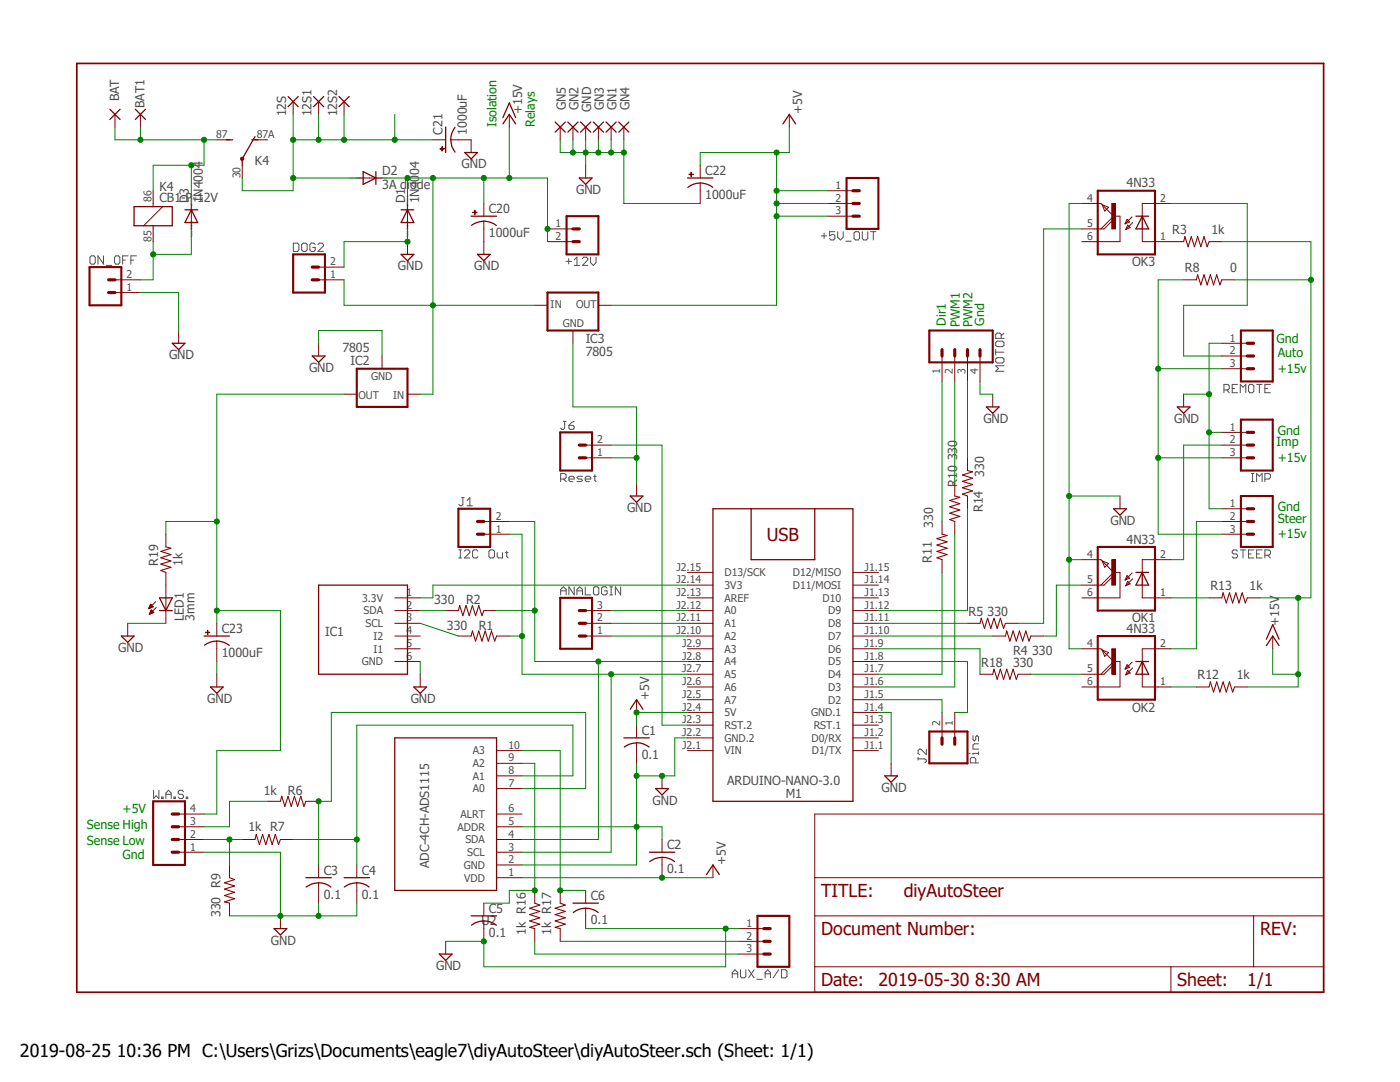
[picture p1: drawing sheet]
<svg xmlns="http://www.w3.org/2000/svg" width="279mm" height="216mm" viewBox="0 0 279 216" stroke-linecap="round" stroke-linejoin="round" font-family="sans-serif">
<path d="M14.8 12.3l249.7 186.2M264.5 12.3l-249.7 186.2" fill="none" stroke="#fff" stroke-width=".2"/>
<g fill="none" stroke="#505050" stroke-width=".2">
<path d="M18.2 51.1h.6l.2 .3v1l-.2 .3h-.6l-.3-.3v-1zM20.7 51.1v1.6l-1.1-1.6v1.6M21.2 53h1.1M23.1 51.1h.6l.2 .3v1l-.2 .3h-.6l-.2-.3v-1zM24.5 51.9h.5M25.6 51.1h-1.1v1.6M26.1 51.9h.6M27.2 51.1h-1.1v1.6M58.5 48.5h.9l.2 .3v1.1l-.2 .3h-.9zM60.2 48.8l.3-.3h.5l.3 .3v1.1l-.3 .3h-.5l-.3-.3zM62.9 48.8l-.2-.3h-.6l-.3 .3v1.1l.3 .3h.6l.2-.3v-.5h-.5M63.5 48.8l.3-.3h.5l.3 .3v.3l-1.1 1.1h1.1"/>
<path d="M112.9 52.2h1.1M113.5 51.6v1.1M114.6 53h1.1M114.6 51.9l.5-.6v1.7M116.2 51.6l.3-.3h.6l.2 .3v.3l-1.1 1.1h1.1M117.9 51.3v1.1l.5 .6 .6-.6v-1.1M163.9 47.1h1.1M164.5 46.5v1.1M166.6 46.2h-1v.9l.5-.3h.3l.2 .3v.5l-.2 .3h-.6l-.2-.3M167.2 46.2v1.1l.5 .6 .6-.6v-1.1M168.8 48.1h1.1M170.4 46.5l.3-.3h.6l.2 .3v1.1l-.2 .3h-.6l-.3-.3z"/>
<path d="M172.1 46.2v1.4l.3 .3h.5l.3-.3v-1.4M173.7 46.2h1.1M174.3 46.2v1.7M198.7 69.7v1.1M198.7 71.6l.3-.2h1.1l.3 .2v.6l-.3 .2h-1.1l-.3-.2zM198.7 70.3h1.7M199 68.1h1.1l.3 .3v.5l-.3 .3h-1.1l-.3-.3v-.5zM199.8 67.5v-.8l-.3-.2h-.5l-.3 .2v.8h1.7M200.4 73h-1.7l.6 .5-.6 .6h1.7M200.4 66.5l-.6 .5M244.3 77.8h.8l.2-.3v-.5l-.2-.3h-.8v1.7M244.8 77.8l.5 .6"/>
<path d="M245.9 77.5h.5M247 76.7h-1.1v1.7h1.1M247.5 78.4v-1.7l.6 .6 .5-.6v1.7M249.4 76.7h.6l.2 .3v1.1l-.2 .3h-.6l-.2-.3v-1.1zM250.8 76.7h1.1M251.3 76.7v1.7M252.4 77.5h.6M253.5 76.7h-1.1v1.7h1.1M92.1 99.3h.6M92.4 99.3v1.4l-.3 .2h-.2l-.3-.2M93.2 99.9l.6-.6v1.6M111.9 95.6h.8l.3-.3v-.6l-.3-.2h-.8v1.6"/>
<path d="M112.4 95.6l.6 .5M112.4 84.1h.6M112.7 84.1v1.3l-.3 .3h-.3l-.2-.3M113.5 95.6h1.1v-.3l-.3-.3h-.5l-.3 .3v.5l.3 .3h.5M113.5 84.9h.8l.3 .3v.2l-.3 .3h-.5l-.3-.3zM114.6 84.1l-.6 .2-.5 .6M116.2 95h-.8l-.3 .3 .3 .3h.6l.2 .2-.2 .3h-.9M116.8 95.6h1.1v-.3l-.3-.3h-.5l-.3 .3v.5l.3 .3h.5M118.4 95h.6M118.7 94.7v1.1l.3 .3M249.7 94.5h.6M249.7 96.1h.6"/>
<path d="M250 94.5v1.6M250.8 96.1v-1.6l.5 .5 .6-.5v1.6M252.4 95.6h.8l.3-.3v-.6l-.3-.2h-.8v1.6M91.6 111.3h.5M91.6 109.7h.5M91.9 109.7v1.6M92.7 110l.2-.3h.6l.3 .3v.3l-1.1 1h1.1M93.2 100.9h1.1M95.4 110l-.3-.3h-.5l-.3 .3v1.1l.3 .2h.5l.3-.2M97.6 110l.2-.3h.6l.3 .3v1.1l-.3 .2h-.6l-.2-.2zM99.2 110.3v.8l.3 .2h.8v-1M100.8 110.3h.6"/>
<path d="M101.1 110v1.1l.3 .2M111.9 118.7v-1.1l.5-.5 .6 .5v1.1M111.9 117.9h1.1M114.6 117.1v1.6l-1.1-1.6v1.6M115.1 117.9h1.1M115.1 118.7v-1.1l.6-.5 .5 .5v1.1M116.8 117.1v1.6h1.1M118.4 117.3l.3-.2h.6l.2 .2v1.1l-.2 .3h-.6l-.3-.3zM121.2 117.3l-.3-.2h-.5l-.3 .2v1.1l.3 .3h.5l.3-.3v-.5h-.6M121.7 118.7h.6M121.7 117.1h.6M122 117.1v1.6"/>
<path d="M123.9 117.1v1.6l-1.1-1.6v1.6M247 110l-.3-.3h-.5l-.3 .3v.3l.3 .2h.5l.3 .3v.3l-.3 .2h-.5l-.3-.2M247.5 109.7h1.1M248.1 109.7v1.6M249.2 110.5h.5M250.2 109.7h-1v1.6h1M250.8 110.5h.5M251.9 109.7h-1.1v1.6h1.1M252.4 110.8h.8l.3-.3v-.5l-.3-.3h-.8v1.6M253 110.8l.5 .5M30.6 157.7v1.6l.6-.5 .5 .5v-1.6M32.3 159h.3v.3h-.3z"/>
<path d="M33.1 159.3v-1.1l.5-.5 .6 .5v1.1M33.1 158.5h1.1M34.7 159h.3v.3h-.3zM36.6 158l-.2-.3h-.6l-.2 .3v.2l.2 .3h.6l.2 .3v.2l-.2 .3h-.6l-.2-.3M37.2 159h.3v.3h-.3zM183.2 151.4h1.4l.3 .3v.2l-.3 .3M183.2 151.1v.6M184.9 149.5v1.1l-1.1-1.1h-.3l-.3 .3v.5l.3 .3M193.4 150.3h.2M194.2 146.8v.8l.2 .3 .3-.3v-.6l.3-.2 .3 .2v.9M194.7 152.2v-.8l-.3-.3h-.5l-.3 .3v.8h1.7M195.3 148.4h-.9l-.2 .3v.8h1.1"/>
<path d="M195.3 150.3h-1.1v.3M195.3 150v.6M146.1 195.1v-1l.6-.6 .5 .6v1M146.1 194.3h1.1M147.8 193.5v1.4l.2 .2h.6l.2-.2v-1.4M149.4 193.5l1.1 1.6M150.5 193.5l-1.1 1.6M151 195.4h1.1M152.7 194.3h1.1M152.7 195.1v-1l.5-.6 .6 .6v1M155.4 193.5l-1.1 1.6M156 193.5h.8l.3 .3v1.1l-.3 .2h-.8z"/>
</g>
<path d="M15.3 12.7h248.9v185.3h-248.9z" fill="none" stroke="#800000" stroke-width=".34"/>
<g fill="none" stroke="#800000" stroke-width=".2">
<path d="M22.9 22.8v2.6M30.6 38.1v3.1M58.5 20.3v2.5M101.6 22.8v2.6M114.3 25.4v2.5M116.9 25.4v2.5M116.9 33v2.5M157.5 22.8v2.6M30.6 45v3.2M32.5 41.2l-3.8 3.8M81.3 48.2v2.6M96.6 48.2v2.6"/>
<path d="M35.6 66v2.5M198.1 78.7v2.5M236.2 78.7v2.5M190.5 96.4v2.6M193.1 91.4v2.5M193.1 99v2.5M223.5 99v2.5M78.8 119.3h5.1M96.6 106.6h5M96.6 104.1h5M137.2 119.3h5.1M137.2 116.8h5.1"/>
<path d="M137.2 114.2h5.1M170.2 119.3h5.1M170.2 116.8h5.1M170.2 114.2h5.1M188 104.1v2.5M188 111.7v2.5M190.5 104.1v2.5M43.3 134.5v2.6M78.8 132h5.1M78.8 129.5h5.1M78.8 126.9h5.1M78.8 124.4h5.1"/>
<path d="M78.8 121.8h5.1M83.9 134.5v2.6M137.2 132h5.1M137.2 129.5h5.1M137.2 126.9h5.1M137.2 124.4h5.1M137.2 121.8h5.1M137.2 139.6h5.1M137.2 137.1h5.1M137.2 134.5h5.1M170.2 132h5.1M170.2 129.5h5.1"/>
<path d="M170.2 126.9h5.1M170.2 124.4h5.1M170.2 121.8h5.1M170.2 139.6h5.1M170.2 137.1h5.1M170.2 134.5h5.1M193.1 124.4h2.5M195.6 134.5h2.5M198.1 126.9h2.6M200.7 124.4h2.5M203.2 134.5h2.5M205.7 126.9h2.6"/>
<path d="M254 126.9v2.6M53.4 159.9h2.6M61 159.9h2.6M99.1 157.4h5.1M99.1 154.8h5.1M99.1 152.3h5.1M99.1 149.8h5.1M132.1 154.8v2.6M137.2 149.8h5.1M137.2 147.2h5.1M137.2 144.7h5.1M137.2 142.2h5.1"/>
<path d="M170.2 149.8h5.1M170.2 147.2h5.1M170.2 144.7h5.1M170.2 142.2h5.1M177.8 152.3v2.5M35.6 162.4h5.1M35.6 170.1h5.1M35.6 167.5h5.1M35.6 165h5.1M45.8 172.6v2.5M48.3 167.5h2.6M56 167.5h2.5"/>
<path d="M99.1 162.4h5.1M99.1 175.1h5.1M99.1 172.6h5.1M99.1 170.1h5.1M99.1 167.5h5.1M99.1 165h5.1M106.7 177.7v2.5M111.8 177.7v2.5M162.6 162.4h101.6v35.6h-101.6zM162.6 175.1h101.6M45.8 180.2v2.6M56 182.8v2.5"/>
<path d="M88.9 187.8v2.6M106.7 185.3v2.5M111.8 185.3v2.5M162.6 182.8h101.6M162.6 192.9h101.6M233.7 192.9v5.1M250.2 182.8v10.1"/>
</g>
<g fill="none" stroke="#800000" stroke-width=".25">
<path d="M57.5 19.3l2 2M59.5 19.3l-2 2M21.9 21.8l2.1 2M24 21.8l-2.1 2M45.2 27.9h1.2M50.2 27.9h1.3M50.9 27.3l-2.6 4.4v1.3M100.4 24.7l1.2-1.9 1.3 1.9M100.4 23.5l1.2-3 1.3 3M113.3 24.3l2.1 2.1M115.4 24.3l-2.1 2.1M115.6 35.5h2.6l-1.3 1.3z"/>
<path d="M115.9 24.3l2 2.1M117.9 24.3l-2 2.1M156.3 24.7l1.2-1.9 1.3 1.9M26.8 41.2h7.6v3.8h-7.6zM80.1 50.8h2.5l-1.3 1.2zM95.3 50.8h2.5l-1.2 1.2zM34.4 68.5h2.5l-1.3 1.3zM196.8 81.2h2.6l-1.3 1.3zM234.9 81.2h2.6l-1.3 1.3zM63.6 116.8h17.7v17.7h-17.7zM142.3 101.5h27.9v58.4h-27.9zM149.9 101.5v10.2h12.7v-10.2"/>
<path d="M222.2 101.5h2.6l-1.3 1.3zM42 137.1h2.5l-1.2 1.2zM82.6 137.1h2.5l-1.2 1.2zM252.7 128.8l1.3-1.9 1.3 1.9M252.7 127.6l1.3-3 1.3 3M78.8 147.2h20.3v30.5h-20.3zM130.9 157.4h2.5l-1.3 1.2zM176.6 154.8h2.5l-1.3 1.3zM54.7 185.3h2.5l-1.2 1.3zM87.7 190.4h2.5l-1.3 1.2z"/>
</g>
<path d="M190.5 99l1.1 .2-2.1 .7 2.1 .6-2.1 .6 2.1 .7-2.1 .6 2.1 .6-2.1 .7 1 .4M193.1 93.9l1 .2-2 .7 2 .6-2 .7 2 .6-2 .6 2 .7-2 .6 1 .4M188 106.6l1 .2-2 .7 2 .6-2 .7 2 .6-2 .6 2 .7-2 .6 1 .4M195.6 124.4l.2-1 .7 2 .6-2 .6 2 .7-2 .6 2 .6-2 .7 2 .4-1M198.1 134.5l.3-1 .6 2.1 .6-2.1 .7 2.1 .6-2.1 .6 2.1 .7-2.1 .6 2.1 .4-1.1M200.7 126.9l.2-1 .6 2 .7-2 .6 2 .7-2 .6 2 .6-2 .7 2 .3-1M56 159.9l.2-1 .7 2 .6-2 .6 2 .7-2 .6 2 .6-2 .7 2 .3-1M45.8 175.1l1 .4-2 .6 2 .7-2 .6 2 .7-2 .6 2 .6-2 .7 1 .2M50.9 167.5l.2-1 .7 2 .6-2 .6 2 .7-2 .6 2 .6-2 .7 2 .4-1M106.7 180.2l1 .4-2 .6 2 .7-2 .6 2 .6-2 .7 2 .6-2 .6 1 .3M111.8 180.2l1 .4-2 .6 2 .7-2 .6 2 .6-2 .7 2 .6-2 .6 1 .3" fill="none" stroke="#800000" stroke-width=".21"/>
<path d="M91.5 101.5h6.3v7.6h-6.3zM30.6 159.9h6.3v12.7h-6.3z" fill="none" stroke="#800000" stroke-width=".42"/>
<path d="M95.3 104.1h1.3M95.3 106.6h1.3M34.4 165h1.2M34.4 167.5h1.2M34.4 170.1h1.2M34.4 162.4h1.2" fill="none" stroke="#800000" stroke-width=".64"/>
<path d="M48.1 31.5h.5l.1 .2-.1 .2-.3 .1-.2-.1z" fill-rule="evenodd" fill="#800000"/>
<g fill="none" stroke="#800000" stroke-width=".2">
<path d="M43.3 27.9h2.5M48.1 31.5h.5l.1 .2-.1 .2-.3 .1-.2-.1zM48.3 33v2.5M50.9 27.9h2.5M218.4 111.7h1.3l.3 .2M220 111.9l2.2 2.3M220 111.9l1.2 .5-.7 .8zM222.2 114.2h1.3v5.1h-5.1M222.2 114.2l-2.5 2.6M222.2 114.9l-1.9 1.9h-1.9M224.9 114.9l.5 .5-.9 .3zM225 116l.6 .5-.9 .4z"/>
<path d="M225.9 114.3l-1.4 1.4M226.1 115.5l-1.4 1.4M228 116.8v2.5h3.1M231.1 111.7h-3.1v2.5"/>
</g>
<path d="M226.7 114.2h2.5M228 114.2l1.2 2.6h-2.5zM228 114.2v2.6" fill="none" stroke="#800000" stroke-width=".25"/>
<path d="M219.1 109.1h11.4v12.7h-11.4z" fill="none" stroke="#800000" stroke-width=".42"/>
<path d="M221.9 111.7h.7v5.1h-.7z" fill-rule="evenodd" fill="#800000"/>
<g fill="none" stroke="#800000" stroke-width=".2">
<path d="M215.9 119.3h2.5M215.9 111.7h2.5M215.9 116.8h2.5M221.9 111.7h.7v5.1h-.7zM231.1 119.3h2.6M231.1 111.7h2.6M218.4 129.5h1.3l2.5 2.5M220 129.7l1.2 .5-.7 .8zM222.2 132h1.3v5.1h-5.1M222.2 132l-2.5 2.5M222.2 132.6l-1.9 1.9h-1.9M224.9 132.6l.5 .5-.9 .4z"/>
<path d="M225 133.8l.6 .5-.9 .4zM225.9 132.1l-1.4 1.4M226.1 133.3l-1.4 1.4M228 134.5v2.6h3.1M231.1 129.5h-3.1v2.5"/>
</g>
<path d="M226.7 132h2.5M228 132l1.2 2.5h-2.5zM228 132v2.5" fill="none" stroke="#800000" stroke-width=".25"/>
<path d="M219.1 126.9h11.4v12.7h-11.4z" fill="none" stroke="#800000" stroke-width=".42"/>
<path d="M221.9 129.5h.7v5h-.7z" fill-rule="evenodd" fill="#800000"/>
<g fill="none" stroke="#800000" stroke-width=".2">
<path d="M28 22.8v2.6M63.6 20.3v2.5M68.7 20.3v2.5M94 27.9v2.5M111.8 25.4v2.5M119.4 25.4v2.5M139.7 36.5v1.6M22.9 58.4h5.1M22.9 55.8h5.1M38.2 40.6v5.1M81.3 40.6v5.1M63.6 68.5v2.5"/>
<path d="M68.7 78.7h2.5M76.2 71v2.6M81.3 78.7h2.6M106.7 60.9h2.6M114.3 66v2.5M119.4 60.9h2.6M116.9 91.4h5.1M116.9 88.8h5.1M127 96.4v2.6M33.1 106.6v2.5M33.1 114.2v10.2M241.3 119.3h2.5"/>
<path d="M248.9 119.3h2.6M25.5 124.4v2.5M29.7 121.4h.1M29.7 121.3h.3M29.8 121.2h.4M29.8 121.2h.6M29.8 122.6h.1M29.8 121.1h.8M29.8 122.5h.3M29.9 121h.6M29.9 122.4h.4M29.9 120.9h.5"/>
<path d="M29.9 122.3h.6M30 120.8h.3M30 120.7h.2M30 122.2h.7M30 120.6h.1M30 122.1h.6M30.1 122h.4M30.1 122h.3M30.1 121.9h.3M30.1 121.8h.1M30.6 121.1l-.5-.5-.4 .9M30.6 121.1l-.9 .4"/>
<path d="M30.7 122.2l-.5-.5-.4 .9M30.7 122.2l-.9 .4M31.1 120.1l-1.4 1.4M31.2 121.2l-1.4 1.4M88.9 121.8h2.6M91.5 126.9h2.5M96.6 121.8h2.5M99.1 126.9h2.5M127 139.6v2.6M215.9 137.1h2.5M215.9 129.5h2.5M215.9 134.5h2.5"/>
<path d="M221.9 129.5h.7v5h-.7zM231.1 137.1h2.6M231.1 129.5h2.6M238.8 137.1h2.5M246.4 137.1h2.5M127 144.7v2.5M127 148.3v4M63.6 172.6v2.5M63.6 176.1v4.1M71.2 172.6v2.5M71.2 176.1v4.1M116.9 177.7v2.5"/>
<path d="M132.1 167.5v2.6M132.1 171.1v4M142.3 172.6v2.5M96.6 180.2v2.6M96.6 183.8v4M116.9 181.2v4.1"/>
</g>
<path d="M33.1 109.1l1 .3-2 .6 2 .7-2 .6 2 .6-2 .7 2 .6-2 .6 1 .4M243.8 119.3l.3-1 .6 2 .7-2 .6 2 .6-2 .7 2 .6-2 .6 2 .4-1M91.5 121.8l.2-1 .7 2.1 .6-2.1 .6 2.1 .7-2.1 .6 2.1 .6-2.1 .7 2.1 .4-1.1M94 126.9l.3-1 .6 2 .6-2 .7 2 .6-2 .7 2 .6-2 .6 2 .4-1M241.3 137.1l.3-1 .6 2 .6-2 .7 2 .6-2 .6 2 .7-2 .6 2 .4-1" fill="none" stroke="#800000" stroke-width=".21"/>
<path d="M17.9 53.3h6.3v7.6h-6.3zM109.3 58.4h10.1v7.6h-10.1zM71.2 73.6h10.1v7.6h-10.1zM111.8 86.3h6.4v7.6h-6.4z" fill="none" stroke="#800000" stroke-width=".42"/>
<path d="M21.7 55.8h1.2M21.7 58.4h1.2M115.6 88.8h1.3M115.6 91.4h1.3" fill="none" stroke="#800000" stroke-width=".64"/>
<g fill="none" stroke="#800000" stroke-width=".25">
<path d="M62.6 19.3l2 2M64.6 19.3l-2 2M67.6 19.3l2.1 2M69.7 19.3l-2.1 2M27 21.8l2 2M29 21.8l-2 2M92.8 30.4h2.5l-1.3 1.3zM110.8 24.3l2 2.1M112.8 24.3l-2 2.1M118.4 24.3l2 2.1M120.4 24.3l-2 2.1M137.2 35.5h5.1"/>
<path d="M139.7 36.5a4.5 4.5 0 0 1 2.5 .9M139.7 36.5a3.8 3.8 0 0 0-2.4 .9M36.9 41.9h2.6M38.2 41.9l1.3 2.5h-2.6zM80.1 41.9h2.5M81.3 41.9l1.3 2.5h-2.5zM62.3 71h2.6l-1.3 1.3zM125.8 99h2.5l-1.3 1.2zM31.8 119.3h2.6l-1.3 2.5zM24.2 126.9h2.6l-1.3 1.3zM31.8 121.8h2.6M124.5 147.2h5.1"/>
<path d="M124.6 149.1a4 4 0 0 1 4.9 0M125.8 141.5l1.2-1.9 1.3 1.9M61 175.1h5.1M61.1 177a4 4 0 0 1 4.9 0M68.7 175.1h5M68.7 177a4 4 0 0 1 5 0M129.6 170.1h5.1M129.7 171.9a4 4 0 0 1 4.9 0M141 174.5l1.3-1.9 1.3 1.9M94 182.8h5.1M94.1 184.6a4 4 0 0 1 5 0M114.3 180.2h5.1"/>
<path d="M114.4 182.1a4 4 0 0 1 5 0"/>
</g>
<path d="M137.5 34.8h.8z" fill-rule="evenodd" fill="#800000"/>
<path d="M137.5 34.8h.8z" fill="none" stroke="#800000" stroke-width=".2"/>
<path d="M137.9 34.4l.1 .8z" fill-rule="evenodd" fill="#800000"/>
<path d="M137.9 34.4l.1 .8zM139.7 33v2.5M139.7 38.1v2.5M43.3 127.9v1.6" fill="none" stroke="#800000" stroke-width=".2"/>
<path d="M40.7 126.9h5.1M43.3 127.9a4.5 4.5 0 0 1 2.5 .9M43.3 127.9a4.1 4.1 0 0 0-2.5 .8" fill="none" stroke="#800000" stroke-width=".25"/>
<path d="M41 126.2h.9z" fill-rule="evenodd" fill="#800000"/>
<path d="M41 126.2h.9z" fill="none" stroke="#800000" stroke-width=".2"/>
<path d="M41.4 125.8l.1 .8z" fill-rule="evenodd" fill="#800000"/>
<path d="M96.6 44.2v1.5M41.4 125.8l.1 .8zM43.3 124.4v2.5M43.3 129.5v2.5" fill="none" stroke="#800000" stroke-width=".2"/>
<path d="M94 43.1h5.1M96.6 44.1a4.5 4.5 0 0 1 2.5 .9M96.6 44.2a4.4 4.4 0 0 0-2.5 .8" fill="none" stroke="#800000" stroke-width=".25"/>
<path d="M94.4 42.3l.8 .1z" fill-rule="evenodd" fill="#800000"/>
<path d="M94.4 42.3l.8 .1z" fill="none" stroke="#800000" stroke-width=".2"/>
<path d="M94.7 42l.1 .8z" fill-rule="evenodd" fill="#800000"/>
<path d="M90 27.9h1.5M94.7 42l.1 .8zM96.6 40.6v2.5M96.6 45.7v2.5M188 71v5.1M190.5 71v5.1M193.1 71v5.1M195.6 71v5.1" fill="none" stroke="#800000" stroke-width=".2"/>
<path d="M185.5 66h12.6v6.3h-12.6z" fill="none" stroke="#800000" stroke-width=".42"/>
<path d="M188 69.8v1.2M190.5 69.8v1.2M193.1 69.8v1.2M195.6 69.8v1.2" fill="none" stroke="#800000" stroke-width=".64"/>
<path d="M88.9 25.4v5M90.8 25.4a4 4 0 0 0 0 5" fill="none" stroke="#800000" stroke-width=".25"/>
<path d="M88.2 29.3l.1 .8z" fill-rule="evenodd" fill="#800000"/>
<path d="M88.2 29.3l.1 .8z" fill="none" stroke="#800000" stroke-width=".2"/>
<path d="M87.8 29.7l.8 .1z" fill-rule="evenodd" fill="#800000"/>
<g fill="none" stroke="#800000" stroke-width=".2">
<path d="M86.4 27.9h2.5M87.8 29.7l.8 .1zM91.5 27.9h2.5M218.4 40.6h1.3l2.5 2.5M220 40.9l1.2 .5-.7 .7zM222.2 43.1h1.3v5.1h-5.1M222.2 43.1l-2.5 2.6M222.2 43.8l-1.9 1.9h-1.9M224.9 43.8l.5 .5-.9 .4zM225 44.9l.6 .5-.9 .4zM225.9 43.3l-1.4 1.4M226.1 44.4l-1.4 1.4"/>
<path d="M228 45.7v2.5h3.1M231.1 40.6h-3.1v2.5M147.4 185.3h5M147.4 187.8h5M147.4 190.4h5"/>
</g>
<path d="M219.1 38.1h11.4v12.7h-11.4zM151.2 182.8h6.3v10.1h-6.3z" fill="none" stroke="#800000" stroke-width=".42"/>
<path d="M152.4 190.4h1.3M152.4 187.8h1.3M152.4 185.3h1.3" fill="none" stroke="#800000" stroke-width=".64"/>
<path d="M226.7 43.1h2.5M228 43.1l1.2 2.6h-2.5zM228 43.1v2.6" fill="none" stroke="#800000" stroke-width=".25"/>
<path d="M221.9 40.6h.7v5.1h-.7z" fill-rule="evenodd" fill="#800000"/>
<g fill="none" stroke="#800000" stroke-width=".2">
<path d="M71.2 35.5h5M122 25.4v2.5M124.5 25.4v2.5M165.1 38.1h5.1M63.6 55.8h5.1M63.6 53.3h5.1M109.3 48.2h5M109.3 45.7h5M165.1 40.6h5.1M165.1 43.1h5.1M215.9 48.2h2.5M215.9 40.6h2.5"/>
<path d="M215.9 45.7h2.5M221.9 40.6h.7v5.1h-.7zM231.1 48.2h5.1M231.1 40.6h2.6M236.2 55.8h2.6M241.3 48.2h2.5M243.8 55.8h2.6M243.8 68.5h5.1M243.8 71h5.1M243.8 73.6h5.1M243.8 86.3h5.1M243.8 88.8h5.1"/>
<path d="M243.8 91.4h5.1M243.8 101.5h5.1M243.8 104.1h5.1M243.8 106.6h5.1M116.9 126.9h5.1M116.9 124.4h5.1M116.9 121.8h5.1M188 142.2v5M190.5 142.2v5"/>
</g>
<path d="M236.2 48.2l.3-1 .6 2 .6-2 .7 2 .6-2 .6 2 .7-2 .6 2 .4-1M238.8 55.8l.2-1 .6 2.1 .7-2.1 .6 2.1 .7-2.1 .6 2.1 .6-2.1 .7 2.1 .3-1.1" fill="none" stroke="#800000" stroke-width=".21"/>
<path d="M169 35.5h6.3v10.2h-6.3zM58.5 50.8h6.4v7.6h-6.4zM113.1 43.1h6.3v7.7h-6.3zM247.6 66h6.4v10.1h-6.4zM247.6 83.7h6.4v10.2h-6.4zM247.6 99h6.4v10.1h-6.4zM111.8 119.3h6.4v10.2h-6.4zM185.5 146h7.6v6.3h-7.6z" fill="none" stroke="#800000" stroke-width=".42"/>
<g fill="none" stroke="#800000" stroke-width=".64">
<path d="M170.2 38.1h1.3M62.3 53.3h1.3M62.3 55.8h1.3M114.3 48.2h1.3M114.3 45.7h1.3M170.2 43.1h1.3M170.2 40.6h1.3M248.9 73.6h1.3M248.9 71h1.3M248.9 68.5h1.3M248.9 91.4h1.3M248.9 88.8h1.3"/>
<path d="M248.9 86.3h1.3M248.9 106.6h1.3M248.9 104.1h1.3M248.9 101.5h1.3M115.6 121.8h1.3M115.6 124.4h1.3M115.6 126.9h1.3M188 147.2v1.3M190.5 147.2v1.3"/>
</g>
<path d="M72.5 34.2l2.5 1.3-2.5 1.3zM75 34.2v2.6M120.9 24.3l2.1 2.1M123 24.3l-2.1 2.1M123.5 24.3l2 2.1M125.5 24.3l-2 2.1" fill="none" stroke="#800000" stroke-width=".25"/>
<path d="M111.8 27.9v2.5h2.5M116.9 27.9v5.1M43.3 132v2.5M83.9 132v2.5" fill="none" stroke="#008000" stroke-width=".2"/>
<circle cx="116.9" cy="30.4" r=".51" fill="#008000"/>
<g fill="none" stroke="#008000" stroke-width=".2">
<path d="M114.3 27.9v2.5h2.6"/>
<circle cx="116.9" cy="30.4" r=".51"/>
</g>
<circle cx="114.3" cy="30.4" r=".51" fill="#008000"/>
<g fill="none" stroke="#008000" stroke-width=".2">
<path d="M119.4 27.9v2.5h-2.5"/>
<circle cx="114.3" cy="30.4" r=".51"/>
</g>
<circle cx="119.4" cy="30.4" r=".51" fill="#008000"/>
<g fill="none" stroke="#008000" stroke-width=".2">
<path d="M119.4 30.4h5.1v10.2h15.2M122 27.9v2.5"/>
<circle cx="119.4" cy="30.4" r=".51"/>
</g>
<circle cx="122" cy="30.4" r=".51" fill="#008000"/>
<g fill="none" stroke="#008000" stroke-width=".2">
<path d="M124.5 27.9v2.5"/>
<circle cx="122" cy="30.4" r=".51"/>
</g>
<circle cx="124.5" cy="30.4" r=".51" fill="#008000"/>
<g fill="none" stroke="#008000" stroke-width=".2">
<path d="M137.2 147.2h-2.5v7.6h-7.7v-2.5"/>
<circle cx="124.5" cy="30.4" r=".51"/>
</g>
<circle cx="132.1" cy="154.8" r=".51" fill="#008000"/>
<g fill="none" stroke="#008000" stroke-width=".2">
<path d="M127 154.8v17.8h-22.8M104.2 165h22.8"/>
<circle cx="132.1" cy="154.8" r=".51"/>
</g>
<circle cx="127" cy="154.8" r=".51" fill="#008000"/>
<circle cx="127" cy="154.8" r=".51" fill="none" stroke="#008000" stroke-width=".2"/>
<circle cx="127" cy="165" r=".51" fill="#008000"/>
<g fill="none" stroke="#008000" stroke-width=".2">
<path d="M81.3 45.7v2.5h-12.6v5.1M175.3 142.2h2.5v10.1M127 165h5.1v2.5"/>
<circle cx="127" cy="165" r=".51"/>
</g>
<circle cx="81.3" cy="48.2" r=".51" fill="#008000"/>
<g fill="none" stroke="#008000" stroke-width=".2">
<path d="M88.9 187.8h7.7"/>
<circle cx="81.3" cy="48.2" r=".51"/>
</g>
<circle cx="96.6" cy="187.8" r=".51" fill="#008000"/>
<g fill="none" stroke="#008000" stroke-width=".2">
<path d="M96.6 187.8v5.1M147.4 185.3h-2.6v7.6"/>
<circle cx="96.6" cy="187.8" r=".51"/>
</g>
<circle cx="144.8" cy="185.3" r=".51" fill="#008000"/>
<g fill="none" stroke="#008000" stroke-width=".2">
<path d="M215.9 111.7h-2.5v17.8h2.5M96.6 192.9h48.2M116.9 185.3h27.9"/>
<circle cx="144.8" cy="185.3" r=".51"/>
</g>
<circle cx="213.4" cy="111.7" r=".51" fill="#008000"/>
<g fill="none" stroke="#008000" stroke-width=".2">
<path d="M215.9 40.6h-2.5v71.1M213.4 99h10.1"/>
<circle cx="213.4" cy="111.7" r=".51"/>
</g>
<circle cx="213.4" cy="99" r=".51" fill="#008000"/>
<g fill="none" stroke="#008000" stroke-width=".2">
<path d="M63.6 180.2v2.6M71.2 180.2v2.6h-15.2"/>
<circle cx="213.4" cy="99" r=".51"/>
</g>
<circle cx="63.6" cy="182.8" r=".51" fill="#008000"/>
<g fill="none" stroke="#008000" stroke-width=".2">
<path d="M40.7 170.1h15.3v12.7"/>
<circle cx="63.6" cy="182.8" r=".51"/>
</g>
<circle cx="56" cy="182.8" r=".51" fill="#008000"/>
<g fill="none" stroke="#008000" stroke-width=".2">
<path d="M28 58.4h7.6v7.6M114.3 68.5v12.7h12.7v15.2M122 91.4h5M45.8 182.8h10.2"/>
<circle cx="56" cy="182.8" r=".51"/>
</g>
<circle cx="127" cy="91.4" r=".51" fill="#008000"/>
<g fill="none" stroke="#008000" stroke-width=".2">
<path d="M63.6 68.5v-2.5h12.6v5M195.6 76.1v2.6h2.5M243.8 68.5h-2.5v33M241.3 86.3h2.5M25.5 124.4h7.6"/>
<circle cx="127" cy="91.4" r=".51"/>
</g>
<circle cx="241.3" cy="86.3" r=".51" fill="#008000"/>
<g fill="none" stroke="#008000" stroke-width=".2">
<path d="M236.2 78.7h5.1M241.3 101.5h2.5"/>
<circle cx="241.3" cy="86.3" r=".51"/>
</g>
<circle cx="241.3" cy="78.7" r=".51" fill="#008000"/>
<g fill="none" stroke="#008000" stroke-width=".2">
<path d="M157.5 25.4v5h-17.8v2.6M155 43.1v17.8"/>
<circle cx="241.3" cy="78.7" r=".51"/>
</g>
<circle cx="155" cy="30.4" r=".51" fill="#008000"/>
<g fill="none" stroke="#008000" stroke-width=".2">
<path d="M155 30.4v12.7M155 38.1h10.1M122 60.9h33"/>
<circle cx="155" cy="30.4" r=".51"/>
</g>
<circle cx="155" cy="38.1" r=".51" fill="#008000"/>
<g fill="none" stroke="#008000" stroke-width=".2">
<path d="M155 40.6h10.1"/>
<circle cx="155" cy="38.1" r=".51"/>
</g>
<circle cx="155" cy="40.6" r=".51" fill="#008000"/>
<g fill="none" stroke="#008000" stroke-width=".2">
<path d="M155 43.1h10.1"/>
<circle cx="155" cy="40.6" r=".51"/>
</g>
<circle cx="155" cy="43.1" r=".51" fill="#008000"/>
<g fill="none" stroke="#008000" stroke-width=".2">
<path d="M137.2 142.2h-10.2v2.5"/>
<circle cx="155" cy="43.1" r=".51"/>
</g>
<circle cx="127" cy="142.2" r=".51" fill="#008000"/>
<g fill="none" stroke="#008000" stroke-width=".2">
<path d="M104.2 175.1h38.1"/>
<circle cx="127" cy="142.2" r=".51"/>
</g>
<circle cx="132.1" cy="175.1" r=".51" fill="#008000"/>
<g fill="none" stroke="#008000" stroke-width=".2">
<path d="M40.7 167.5h7.6M45.8 167.5v5.1"/>
<circle cx="132.1" cy="175.1" r=".51"/>
</g>
<circle cx="45.8" cy="167.5" r=".51" fill="#008000"/>
<g fill="none" stroke="#008000" stroke-width=".2">
<path d="M63.6 159.9h2.5M66.1 142.2h50.8v15.2h-12.7"/>
<circle cx="45.8" cy="167.5" r=".51"/>
</g>
<circle cx="63.6" cy="159.9" r=".51" fill="#008000"/>
<g fill="none" stroke="#008000" stroke-width=".2">
<path d="M63.6 159.9v12.7M66.1 142.2v17.7M104.2 154.8h10.1v-10.1h-43.1v27.9M58.5 167.5h12.7"/>
<circle cx="63.6" cy="159.9" r=".51"/>
</g>
<circle cx="71.2" cy="167.5" r=".51" fill="#008000"/>
<g fill="none" stroke="#008000" stroke-width=".2">
<path d="M251.5 119.3h7.6v17.8h-10.2M254 129.5v5h5.1M53.4 159.9h-7.6v5.1h-5.1"/>
<circle cx="71.2" cy="167.5" r=".51"/>
</g>
<circle cx="259.1" cy="134.5" r=".51" fill="#008000"/>
<g fill="none" stroke="#008000" stroke-width=".2">
<path d="M259.1 119.3h2.5"/>
<circle cx="259.1" cy="134.5" r=".51"/>
</g>
<circle cx="259.1" cy="119.3" r=".51" fill="#008000"/>
<g fill="none" stroke="#008000" stroke-width=".2">
<path d="M243.8 48.2h17.8v71.1M246.4 55.8h15.2"/>
<circle cx="259.1" cy="119.3" r=".51"/>
</g>
<circle cx="261.6" cy="55.8" r=".51" fill="#008000"/>
<g fill="none" stroke="#008000" stroke-width=".2">
<path d="M76.2 35.5h5.1v5.1"/>
<circle cx="261.6" cy="55.8" r=".51"/>
</g>
<circle cx="81.3" cy="35.5" r=".51" fill="#008000"/>
<g fill="none" stroke="#008000" stroke-width=".2">
<path d="M81.3 35.5h15.3v5.1"/>
<circle cx="81.3" cy="35.5" r=".51"/>
</g>
<circle cx="96.6" cy="35.5" r=".51" fill="#008000"/>
<g fill="none" stroke="#008000" stroke-width=".2">
<path d="M101.6 25.4v10.1h-5M106.7 60.9h-20.3v17.8h-2.5"/>
<circle cx="96.6" cy="35.5" r=".51"/>
</g>
<circle cx="86.4" cy="60.9" r=".51" fill="#008000"/>
<g fill="none" stroke="#008000" stroke-width=".2">
<path d="M86.4 35.5v25.4"/>
<circle cx="86.4" cy="60.9" r=".51"/>
</g>
<circle cx="86.4" cy="35.5" r=".51" fill="#008000"/>
<g fill="none" stroke="#008000" stroke-width=".2">
<path d="M101.6 35.5h7.7"/>
<circle cx="86.4" cy="35.5" r=".51"/>
</g>
<circle cx="101.6" cy="35.5" r=".51" fill="#008000"/>
<g fill="none" stroke="#008000" stroke-width=".2">
<path d="M109.3 35.5v12.7"/>
<circle cx="101.6" cy="35.5" r=".51"/>
</g>
<circle cx="109.3" cy="45.7" r=".51" fill="#008000"/>
<g fill="none" stroke="#008000" stroke-width=".2">
<path d="M68.7 55.8v5.1h17.7M83.9 121.8h5M83.9 124.4l7.6 2.5M99.1 121.8h7.6v10.2h30.5M119.4 132v35.5h-15.2"/>
<circle cx="109.3" cy="45.7" r=".51"/>
</g>
<circle cx="119.4" cy="132" r=".51" fill="#008000"/>
<g fill="none" stroke="#008000" stroke-width=".2">
<path d="M106.7 104.1v17.7"/>
<circle cx="119.4" cy="132" r=".51"/>
</g>
<circle cx="106.7" cy="121.8" r=".51" fill="#008000"/>
<g fill="none" stroke="#008000" stroke-width=".2">
<path d="M101.6 104.1h5.1M101.6 126.9h2.6v7.6h33M122 134.5v35.6h-17.8"/>
<circle cx="106.7" cy="121.8" r=".51"/>
</g>
<circle cx="122" cy="134.5" r=".51" fill="#008000"/>
<g fill="none" stroke="#008000" stroke-width=".2">
<path d="M101.6 106.6h2.6v20.3"/>
<circle cx="122" cy="134.5" r=".51"/>
</g>
<circle cx="104.2" cy="126.9" r=".51" fill="#008000"/>
<g fill="none" stroke="#008000" stroke-width=".2">
<path d="M188 76.1v28M190.5 76.1v20.3M193.1 76.1v15.3M137.2 116.8h-50.8v2.5h-2.5M188 114.2v20.3h-12.7M190.5 106.6v30.5h-15.2M104.2 152.3h2.5v25.4h-5.1v2.5h-5"/>
<circle cx="104.2" cy="126.9" r=".51"/>
</g>
<circle cx="106.7" cy="177.7" r=".51" fill="#008000"/>
<g fill="none" stroke="#008000" stroke-width=".2">
<path d="M104.2 149.8h7.6v27.9h5.1"/>
<circle cx="106.7" cy="177.7" r=".51"/>
</g>
<circle cx="111.8" cy="177.7" r=".51" fill="#008000"/>
<g fill="none" stroke="#008000" stroke-width=".2">
<path d="M58.5 22.8v15.3h-10.2v-2.6M243.8 88.8h-7.6v22.9h-2.5M193.1 101.5v20.3h-17.8M215.9 116.8h-5.1v10.1h-2.5M233.7 119.3h7.6M175.3 124.4h17.8M175.3 126.9h22.8M175.3 129.5h20.3v5M205.7 134.5h10.2M233.7 137.1h5.1M106.7 187.8v2.6h40.7M111.8 187.8h35.6"/>
<circle cx="111.8" cy="177.7" r=".51"/>
</g>
<circle cx="58.5" cy="35.5" r=".51" fill="#008000"/>
<g fill="none" stroke="#008000" stroke-width=".2">
<path d="M58.5 35.5h12.7M58.5 27.9h5.1"/>
<circle cx="58.5" cy="35.5" r=".51"/>
</g>
<circle cx="58.5" cy="27.9" r=".51" fill="#008000"/>
<g fill="none" stroke="#008000" stroke-width=".2">
<path d="M63.6 27.9h22.8M68.7 22.8v5.1"/>
<circle cx="58.5" cy="27.9" r=".51"/>
</g>
<circle cx="68.7" cy="27.9" r=".51" fill="#008000"/>
<g fill="none" stroke="#008000" stroke-width=".2">
<path d="M63.6 22.8v5.1"/>
<circle cx="68.7" cy="27.9" r=".51"/>
</g>
<circle cx="63.6" cy="27.9" r=".51" fill="#008000"/>
<g fill="none" stroke="#008000" stroke-width=".2">
<path d="M78.8 22.8v5.1"/>
<circle cx="63.6" cy="27.9" r=".51"/>
</g>
<circle cx="78.8" cy="27.9" r=".51" fill="#008000"/>
<g fill="none" stroke="#008000" stroke-width=".2">
<path d="M30.6 48.2v7.6h-2.6M38.2 45.7v5.1h-7.6"/>
<circle cx="78.8" cy="27.9" r=".51"/>
</g>
<circle cx="30.6" cy="50.8" r=".51" fill="#008000"/>
<g fill="none" stroke="#008000" stroke-width=".2">
<path d="M22.9 25.4v2.5h5.1v-2.5M38.2 33v7.6M43.3 27.9h-2.6v5.1h-10.1M122 88.8h10.1v55.9h5.1"/>
<circle cx="30.6" cy="50.8" r=".51"/>
</g>
<circle cx="38.2" cy="33" r=".51" fill="#008000"/>
<circle cx="38.2" cy="33" r=".51" fill="none" stroke="#008000" stroke-width=".2"/>
<circle cx="40.7" cy="27.9" r=".51" fill="#008000"/>
<g fill="none" stroke="#008000" stroke-width=".2">
<path d="M28 27.9h12.7"/>
<circle cx="40.7" cy="27.9" r=".51"/>
</g>
<circle cx="28" cy="27.9" r=".51" fill="#008000"/>
<g fill="none" stroke="#008000" stroke-width=".2">
<path d="M30.6 33v5.1M56 121.8h-12.7v2.6"/>
<circle cx="28" cy="27.9" r=".51"/>
</g>
<circle cx="43.3" cy="121.8" r=".51" fill="#008000"/>
<g fill="none" stroke="#008000" stroke-width=".2">
<path d="M68.7 78.7h-25.4v43.1M43.3 104.1h-10.2v2.5"/>
<circle cx="43.3" cy="121.8" r=".51"/>
</g>
<circle cx="43.3" cy="104.1" r=".51" fill="#008000"/>
<g fill="none" stroke="#008000" stroke-width=".2">
<path d="M215.9 45.7h-7.6v78.7h-5.1M231.1 55.8v17.8h12.7M233.7 40.6h15.2v20.3h-12.7v10.1h7.6M243.8 104.1h-5v25.4h-5.1M56 121.8v28h-12.7v12.6h-2.6"/>
<circle cx="43.3" cy="104.1" r=".51"/>
</g>
<circle cx="231.1" cy="73.6" r=".51" fill="#008000"/>
<g fill="none" stroke="#008000" stroke-width=".2">
<path d="M231.1 73.6v17.8h12.7"/>
<circle cx="231.1" cy="73.6" r=".51"/>
</g>
<circle cx="231.1" cy="91.4" r=".51" fill="#008000"/>
<g fill="none" stroke="#008000" stroke-width=".2">
<path d="M231.1 55.8h5.1M231.1 91.4v15.2h12.7M122 121.8h15.2M122 124.4h15.2M122 126.9h15.2M175.3 132h17.8v10.2h-2.6M175.3 139.6h12.7v2.6"/>
<circle cx="231.1" cy="91.4" r=".51"/>
</g>
<g font-size="3.6" fill="#800000">
<text x="153" y="107.9">USB</text>
<text x="163.9" y="178.9">TITLE:</text>
<text x="180.4" y="178.9">diyAutoSteer</text>
<text x="163.9" y="186.6">Document Number:</text>
<text x="251.5" y="186.6">REV:</text>
<text x="163.9" y="196.7">Date:</text>
<text x="175.3" y="196.7">2019-05-30 8:30 AM</text>
<text x="235" y="196.7">Sheet:</text>
<text x="248.9" y="196.7">1/1</text>
</g>
<text font-size="3.6" x="4" y="210.9">2019-08-25 10:36 PM C:\Users\Grizs\Documents\eagle7\diyAutoSteer\diyAutoSteer.sch (Sheet: 1/1)</text>
<g font-size="2.5" fill="#505050">
<text x="23.8" y="20.2" transform="rotate(-90 23.8 20.2)">BAT</text>
<text x="28.9" y="21.6" transform="rotate(-90 28.9 21.6)">BAT1</text>
<text x="57.1" y="23.2" transform="rotate(-90 57.1 23.2)">12S</text>
<text x="62.2" y="23.2" transform="rotate(-90 62.2 23.2)">12S1</text>
<text x="67.3" y="23.2" transform="rotate(-90 67.3 23.2)">12S2</text>
<text x="104.2" y="22.8" transform="rotate(-90 104.2 22.8)">+15V</text>
<text x="112.9" y="22" transform="rotate(-90 112.9 22)">GN5</text>
<text x="115.4" y="22" transform="rotate(-90 115.4 22)">GN2</text>
<text x="118" y="22.4" transform="rotate(-90 118 22.4)">GND</text>
<text x="120.5" y="22" transform="rotate(-90 120.5 22)">GN3</text>
<text x="123.1" y="22" transform="rotate(-90 123.1 22)">GN1</text>
<text x="125.6" y="22" transform="rotate(-90 125.6 22)">GN4</text>
<text x="160.1" y="22.8" transform="rotate(-90 160.1 22.8)">+5V</text>
<text x="88.3" y="26.9" transform="rotate(-90 88.3 26.9)">C21</text>
<text x="93.1" y="26.9" transform="rotate(-90 93.1 26.9)">1000uF</text>
<text x="50.9" y="33">K4</text>
<text x="76.3" y="35">D2</text>
<text x="92.1" y="33.6">GND</text>
<text x="140.8" y="34.9">C22</text>
<text x="31.8" y="40.2">CB1-P-12V</text>
<text x="31.8" y="38.1">K4</text>
<text x="37.7" y="40.6" transform="rotate(-90 37.7 40.6)">D3</text>
<text x="40.5" y="40.6" transform="rotate(-90 40.5 40.6)">1N4004</text>
<text x="76.3" y="37.8">3A diode</text>
<text x="80.9" y="40.6" transform="rotate(-90 80.9 40.6)">D1</text>
<text x="83.7" y="40.6" transform="rotate(-90 83.7 40.6)">1N4004</text>
<text x="115" y="38.7">GND</text>
<text x="140.8" y="39.7">1000uF</text>
<text x="224.8" y="37.4">4N33</text>
<text x="97.6" y="47.3">1000uF</text>
<text x="97.6" y="42.5">C20</text>
<text x="233.9" y="46.7">R3</text>
<text x="241.8" y="46.7">1k</text>
<text x="79.4" y="53.9">GND</text>
<text x="94.7" y="53.9">GND</text>
<text x="225.9" y="53.1">OK3</text>
<text x="236.5" y="54.3">R8</text>
<text x="245.5" y="54.3">0</text>
<text x="33.7" y="71.7">GND</text>
<text x="68.3" y="70.3">7805</text>
<text x="116.9" y="71">7805</text>
<text x="116.9" y="68.5">IC3</text>
<text x="61.7" y="74.2">GND</text>
<text x="70" y="72.8">IC2</text>
<text x="196.3" y="84.4">GND</text>
<text x="234.3" y="84.4">GND</text>
<text x="191.1" y="91.9" transform="rotate(-90 191.1 91.9)">330</text>
<text x="196.4" y="95.2" transform="rotate(-90 196.4 95.2)">330</text>
<text x="191.1" y="97.2" transform="rotate(-90 191.1 97.2)">R10</text>
<text x="125.1" y="102.2">GND</text>
<text x="186.2" y="105.3" transform="rotate(-90 186.2 105.3)">330</text>
<text x="196.1" y="102.2" transform="rotate(-90 196.1 102.2)">R14</text>
<text x="221.6" y="104.7">GND</text>
<text x="31.6" y="112.9" transform="rotate(-90 31.6 112.9)">R19</text>
<text x="36.4" y="112.9" transform="rotate(-90 36.4 112.9)">1k</text>
<text x="186" y="112.4" transform="rotate(-90 186 112.4)">R11</text>
<text x="224.8" y="108.5">4N33</text>
<text x="241.6" y="117.8">R13</text>
<text x="249.4" y="117.8">1k</text>
<text x="36.7" y="123.9" transform="rotate(-90 36.7 123.9)">LED1</text>
<text x="38.8" y="123.9" transform="rotate(-90 38.8 123.9)">3mm</text>
<text x="86.7" y="120.6">330</text>
<text x="89.2" y="125.6">330</text>
<text x="93" y="120.6">R2</text>
<text x="95.5" y="125.6">R1</text>
<text x="193.3" y="122.9">R5</text>
<text x="197.1" y="122.9">330</text>
<text x="225.9" y="124.2">OK1</text>
<text x="255.3" y="124.9" transform="rotate(-90 255.3 124.9)">+15V</text>
<text x="23.6" y="130.1">GND</text>
<text x="44.3" y="131.1">1000uF</text>
<text x="44.3" y="126.3">C23</text>
<text x="64.9" y="126.9">IC1</text>
<text x="202.2" y="130.7">R4</text>
<text x="206" y="130.7">330</text>
<text x="224.8" y="126.2">4N33</text>
<text x="195.8" y="133">R18</text>
<text x="202.2" y="133">330</text>
<text x="239" y="135.6">R12</text>
<text x="246.8" y="135.6">1k</text>
<text x="41.4" y="140.3">GND</text>
<text x="82" y="140.3">GND</text>
<text x="129.6" y="139.6" transform="rotate(-90 129.6 139.6)">+5V</text>
<text x="225.9" y="142">OK2</text>
<text x="128.1" y="146.6">C1</text>
<text x="128.1" y="151.4">0.1</text>
<text x="52.6" y="158.6">1k</text>
<text x="57.4" y="158.6">R6</text>
<text x="130.2" y="160.5">GND</text>
<text x="145.1" y="156.6">ARDUINO-NANO-3.0</text>
<text x="156.8" y="159.1">M1</text>
<text x="175.9" y="158">GND</text>
<text x="49.6" y="165.7">1k R7</text>
<text x="85.6" y="173.3" transform="rotate(-90 85.6 173.3)">ADC-4CH-ADS1115</text>
<text x="133.1" y="169.4">C2</text>
<text x="144.8" y="172.6" transform="rotate(-90 144.8 172.6)">+5V</text>
<text x="64.6" y="179.3">0.1</text>
<text x="64.6" y="174.5">C3</text>
<text x="72.2" y="179.3">0.1</text>
<text x="72.2" y="174.5">C4</text>
<text x="117.9" y="179.6">C6</text>
<text x="133.1" y="174.2">0.1</text>
<text x="44" y="183" transform="rotate(-90 44 183)">330 R9</text>
<text x="96.1" y="184.5">U2</text>
<text x="97.6" y="182.1">C5</text>
<text x="117.9" y="184.4">0.1</text>
<text x="54.1" y="188.5">GND</text>
<text x="97.6" y="186.9">0.1</text>
<text x="104.9" y="186.6" transform="rotate(-90 104.9 186.6)">1k R16</text>
<text x="110" y="186.6" transform="rotate(-90 110 186.6)">1k R17</text>
<text x="87" y="193.6">GND</text>
</g>
<g font-size="2.5" fill="#008000">
<text x="99.1" y="25.4" transform="rotate(-90 99.1 25.4)">Isolation</text>
<text x="106.7" y="25.4" transform="rotate(-90 106.7 25.4)">Relays</text>
<text x="188.8" y="65" transform="rotate(-90 188.8 65)">Dir1</text>
<text x="191.6" y="65.2" transform="rotate(-90 191.6 65.2)">PWM1</text>
<text x="194.1" y="65.2" transform="rotate(-90 194.1 65.2)">PWM2</text>
<text x="196.4" y="65" transform="rotate(-90 196.4 65)">Gnd</text>
<text x="254.8" y="68.5">Gnd</text>
<text x="255" y="71.3">Auto</text>
<text x="255" y="74.3">+15v</text>
<text x="254.8" y="89.1">Imp</text>
<text x="255" y="86.8">Gnd</text>
<text x="255" y="92.1">+15v</text>
<text x="255" y="104.3">Steer</text>
<text x="255" y="102">Gnd</text>
<text x="255" y="107.4">+15v</text>
<text x="17.4" y="165.5">Sense High</text>
<text x="24.5" y="162.2">+5V</text>
<text x="17.4" y="168.5">Sense Low</text>
<text x="24.5" y="171.3">Gnd</text>
</g>
<g font-size="2.1" fill="#505050">
<text x="43.1" y="27.6">87</text>
<text x="51.2" y="27.6">87A</text>
<text x="48" y="35.6" transform="rotate(-90 48 35.6)">30</text>
<text x="30.2" y="40.2" transform="rotate(-90 30.2 40.2)">86</text>
<text x="166.8" y="37.7">1</text>
<text x="166.8" y="40.2">2</text>
<text x="217" y="40.2">4</text>
<text x="231.5" y="40.2">2</text>
<text x="110.9" y="45.3">1</text>
<text x="110.9" y="47.8">2</text>
<text x="166.8" y="42.8">3</text>
<text x="217" y="47.8">6</text>
<text x="217" y="45.3">5</text>
<text x="231.5" y="47.8">1</text>
<text x="30.2" y="48.3" transform="rotate(-90 30.2 48.3)">85</text>
<text x="65.9" y="52.9">2</text>
<text x="25.3" y="58">1</text>
<text x="25.3" y="55.5">2</text>
<text x="65.9" y="55.5">1</text>
<text x="109.9" y="61.6">IN</text>
<text x="112.3" y="65.2">GND</text>
<text x="115" y="61.6">OUT</text>
<text x="245.4" y="68.2">1</text>
<text x="245.4" y="70.7">2</text>
<text x="74.1" y="75.9">GND</text>
<text x="187.6" y="74.5" transform="rotate(-90 187.6 74.5)">1</text>
<text x="190.2" y="74.5" transform="rotate(-90 190.2 74.5)">2</text>
<text x="192.7" y="74.5" transform="rotate(-90 192.7 74.5)">3</text>
<text x="195.2" y="74.5" transform="rotate(-90 195.2 74.5)">4</text>
<text x="245.4" y="73.2">3</text>
<text x="71.5" y="79.5">OUT</text>
<text x="78.5" y="79.5">IN</text>
<text x="119.2" y="88.5">2</text>
<text x="245.4" y="85.9">1</text>
<text x="245.4" y="88.5">2</text>
<text x="119.2" y="91">1</text>
<text x="245.4" y="91">3</text>
<text x="245.4" y="101.2">1</text>
<text x="98.9" y="106.3">1</text>
<text x="98.9" y="103.7">2</text>
<text x="245.4" y="103.7">2</text>
<text x="245.4" y="106.3">3</text>
<text x="135" y="113.9">J2.15</text>
<text x="172.6" y="113.9">J1.15</text>
<text x="217" y="111.3">4</text>
<text x="231.5" y="111.3">2</text>
<text x="81.2" y="119">1</text>
<text x="135" y="119">J2.13</text>
<text x="135" y="116.4">J2.14</text>
<text x="144.6" y="117.5">3V3</text>
<text x="144.6" y="115">D13/SCK</text>
<text x="158.2" y="117.5">D11/MOSI</text>
<text x="158.2" y="115">D12/MISO</text>
<text x="172.6" y="119">J1.13</text>
<text x="172.6" y="116.4">J1.14</text>
<text x="217" y="119">6</text>
<text x="217" y="116.4">5</text>
<text x="231.5" y="119">1</text>
<text x="72.3" y="120.1">3.3V</text>
<text x="72.6" y="122.6">SDA</text>
<text x="72.9" y="125.1">SCL</text>
<text x="81.2" y="124">3</text>
<text x="81.2" y="121.5">2</text>
<text x="119.2" y="124">2</text>
<text x="119.2" y="121.5">3</text>
<text x="135" y="124">J2.11</text>
<text x="135" y="121.5">J2.12</text>
<text x="144.6" y="125.1">A1</text>
<text x="144.6" y="122.6">A0</text>
<text x="144.6" y="120.1">AREF</text>
<text x="164.2" y="120.1">D10</text>
<text x="165.3" y="125.1">D8</text>
<text x="165.3" y="122.6">D9</text>
<text x="172.6" y="124">J1.11</text>
<text x="172.6" y="121.5">J1.12</text>
<text x="74.5" y="130.2">I1</text>
<text x="74.5" y="127.7">I2</text>
<text x="81.2" y="131.6">6</text>
<text x="81.2" y="129.1">5</text>
<text x="81.2" y="126.5">4</text>
<text x="119.2" y="126.5">1</text>
<text x="135" y="126.5">J2.10</text>
<text x="136.1" y="131.6">J2.8</text>
<text x="136.1" y="129.1">J2.9</text>
<text x="144.6" y="130.2">A3</text>
<text x="144.6" y="127.7">A2</text>
<text x="165.3" y="130.2">D6</text>
<text x="165.3" y="127.7">D7</text>
<text x="172.6" y="131.6">J1.8</text>
<text x="172.6" y="129.1">J1.9</text>
<text x="172.6" y="126.5">J1.10</text>
<text x="217" y="129.1">4</text>
<text x="231.5" y="129.1">2</text>
<text x="72.2" y="132.8">GND</text>
<text x="136.1" y="136.7">J2.6</text>
<text x="136.1" y="134.2">J2.7</text>
<text x="144.6" y="137.8">A6</text>
<text x="144.6" y="135.3">A5</text>
<text x="144.6" y="132.8">A4</text>
<text x="165.3" y="137.8">D3</text>
<text x="165.3" y="135.3">D4</text>
<text x="165.3" y="132.8">D5</text>
<text x="172.6" y="136.7">J1.6</text>
<text x="172.6" y="134.2">J1.7</text>
<text x="217" y="136.7">6</text>
<text x="217" y="134.2">5</text>
<text x="231.5" y="136.7">1</text>
<text x="136.1" y="141.8">J2.4</text>
<text x="136.1" y="139.2">J2.5</text>
<text x="144.6" y="142.9">5V</text>
<text x="144.6" y="140.4">A7</text>
<text x="161.9" y="142.9">GND.1</text>
<text x="165.3" y="140.4">D2</text>
<text x="172.6" y="141.8">J1.4</text>
<text x="172.6" y="139.2">J1.5</text>
<text x="101.5" y="149.4">10</text>
<text x="136.1" y="149.4">J2.1</text>
<text x="136.1" y="146.9">J2.2</text>
<text x="136.1" y="144.3">J2.3</text>
<text x="144.6" y="148">GND.2</text>
<text x="144.6" y="145.5">RST.2</text>
<text x="162" y="148">D0/RX</text>
<text x="162.4" y="145.5">RST.1</text>
<text x="172.6" y="149.4">J1.1</text>
<text x="172.6" y="146.9">J1.2</text>
<text x="172.6" y="144.3">J1.3</text>
<text x="187.6" y="144.9" transform="rotate(-90 187.6 144.9)">2</text>
<text x="190.2" y="144.9" transform="rotate(-90 190.2 144.9)">1</text>
<text x="94.4" y="155.6">A1</text>
<text x="94.4" y="153.1">A2</text>
<text x="94.4" y="150.5">A3</text>
<text x="101.5" y="154.5">8</text>
<text x="101.5" y="151.9">9</text>
<text x="144.6" y="150.5">VIN</text>
<text x="162.1" y="150.5">D1/TX</text>
<text x="94.4" y="158.1">A0</text>
<text x="101.5" y="157">7</text>
<text x="38" y="167.2">2</text>
<text x="38" y="164.6">3</text>
<text x="38" y="162.1">4</text>
<text x="91.3" y="165.7">ADDR</text>
<text x="91.9" y="163.2">ALRT</text>
<text x="101.5" y="167.2">4</text>
<text x="101.5" y="164.6">5</text>
<text x="101.5" y="162.1">6</text>
<text x="38" y="169.7">1</text>
<text x="92.5" y="173.4">GND</text>
<text x="92.9" y="168.3">SDA</text>
<text x="93.3" y="170.8">SCL</text>
<text x="101.5" y="172.3">2</text>
<text x="101.5" y="169.7">3</text>
<text x="92.6" y="175.9">VDD</text>
<text x="101.5" y="174.8">1</text>
<text x="149" y="185">1</text>
<text x="149" y="187.5">2</text>
<text x="149" y="190">3</text>
</g>
<g font-size=".6" fill="#505050">
<text x="69.6" y="35.7">SpiceOrder 1</text>
<text x="74.7" y="35.7">SpiceOrder 2</text>
<text x="38.4" y="47.2" transform="rotate(-90 38.4 47.2)">SpiceOrder 1</text>
<text x="38.4" y="42.2" transform="rotate(-90 38.4 42.2)">SpiceOrder 2</text>
<text x="81.5" y="47.2" transform="rotate(-90 81.5 47.2)">SpiceOrder 1</text>
<text x="81.5" y="42.2" transform="rotate(-90 81.5 42.2)">SpiceOrder 2</text>
</g>
</svg>
